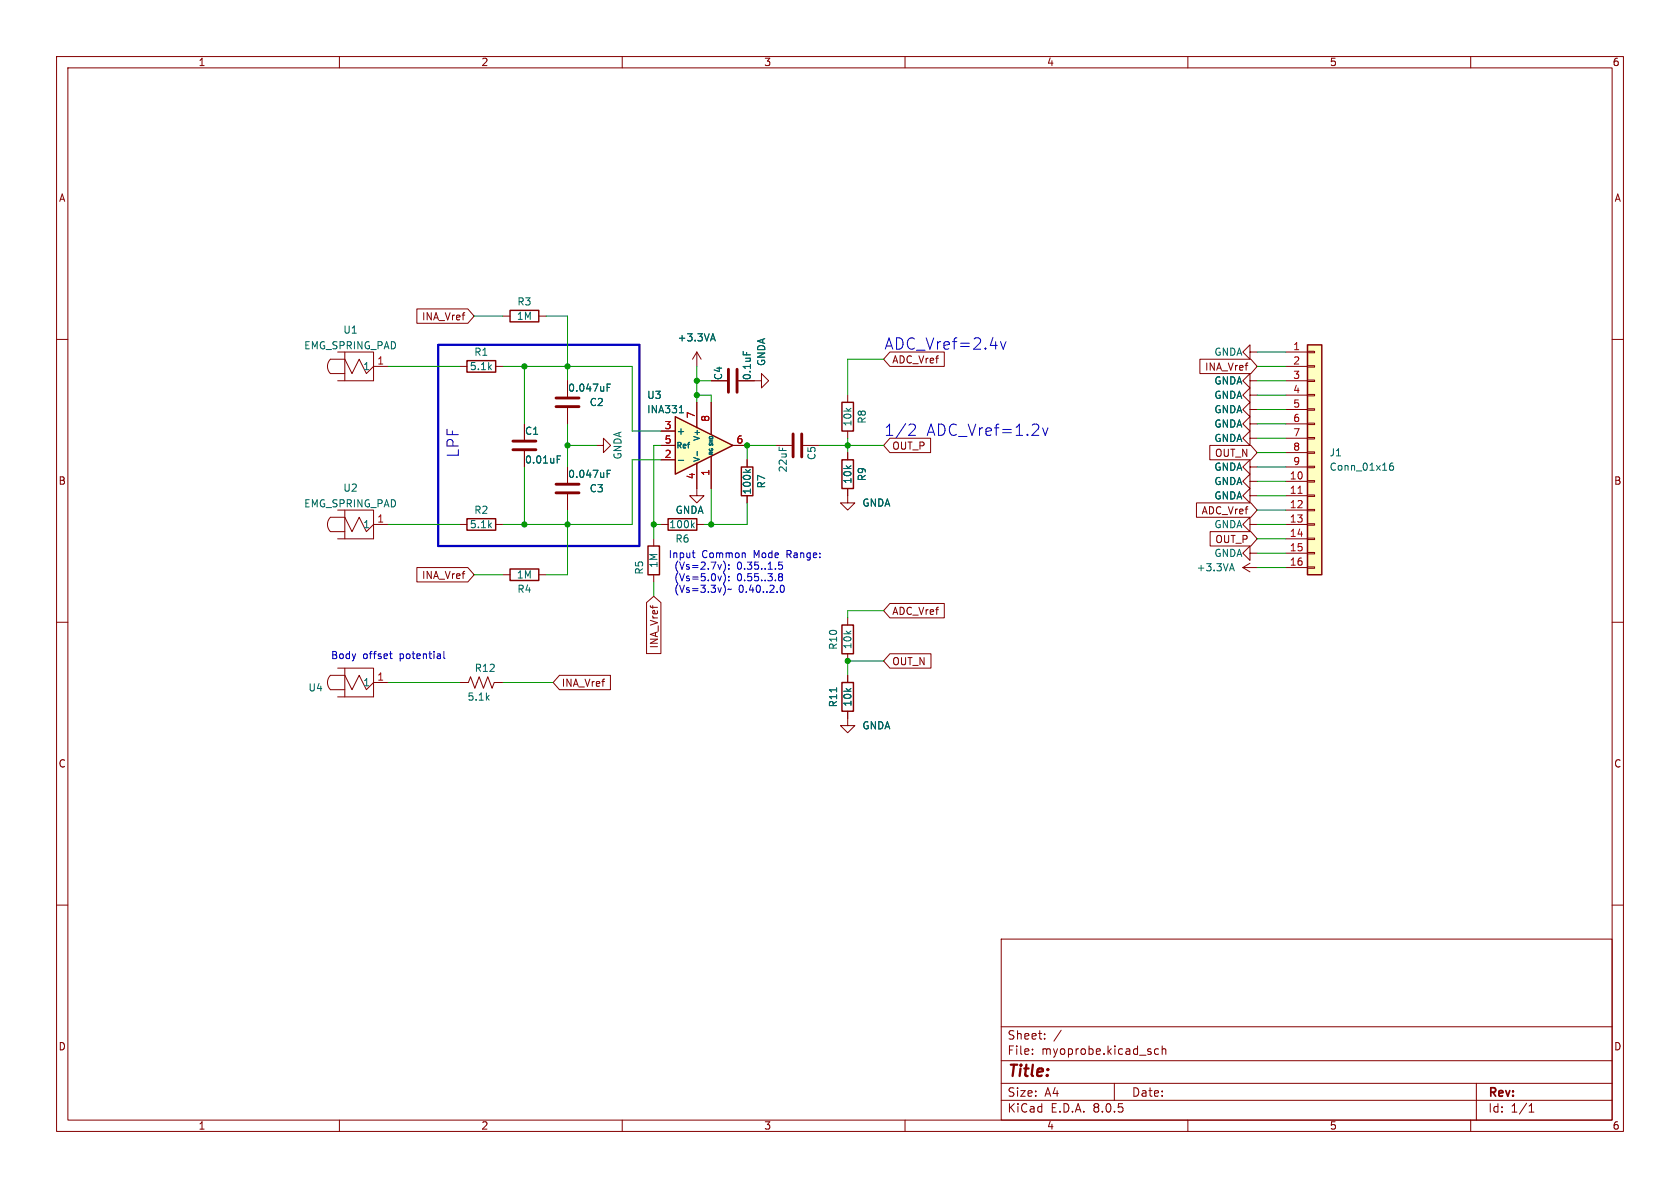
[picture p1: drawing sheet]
<svg xmlns="http://www.w3.org/2000/svg" width="297mm" height="210mm" viewBox="0 0 297 210" stroke-linecap="round" stroke-linejoin="round" font-family="sans-serif">
<g fill="none" stroke="#840000" stroke-width=".18">
<path d="M10 10h277v190h-277zM12 12h273v186h-273zM60 10v2M110 10v2M160 10v2M210 10v2M260 10v2M10 60h2M285 60h2M10 110h2M59.7 118.1h6.3v5.1h-6.3M61 118.1v5.1"/>
<path d="M285 110h2M68.6 120.7h-2.6l-1.2 1.2-1.3-2.5-1.3 2.5-1.2-2.5h-2.6a1.8 1.8 0 0 0 0 2.5h2.6M10 160h2M285 160h2M177 166h108v32h-108zM60 198v2M110 198v2M160 198v2M177 194.5h108M177 191.5h108M177 187.5h108M177 181.5h108"/>
<path d="M182.5 186.3v.1M182.5 185.5v.1M184.7 183.6v.1M184.7 182.8v.1M187.6 182.1l-1.3 2M197 191.5v3M204.8 185.5l-.4-.1-.3 .3v.4l.1 .2h.6M205.5 185.5l.2-.1 .3 .1 .1 .9M205.5 184.9v1.5M210 198v2M260 198v2M261 191.5v6.5"/>
<path d="M270.3 196.6h.9M270.3 195.5l.4-.4v1.5"/>
</g>
<path d="M119.4 73.7l10.1 5-10.1 5.1z" fill="#ffffc2"/>
<path d="M90.2 54.9h5v2h-5zM82.5 63.8h5.1v2h-5.1zM119.4 73.7l10.1 5-10.1 5.1zM148.8 71.1h2.1v5.1h-2.1zM82.5 91.7h5.1v2h-5.1zM114.6 96.5h2v5.1h-2zM118.1 91.7h5.1v2h-5.1zM148.8 81.3h2.1v5.1h-2.1zM90.2 100.6h5v2h-5zM148.8 110.5h2.1v5.1h-2.1zM148.8 120.7h2.1v5h-2.1z" fill="none" stroke="#840000" stroke-width=".25"/>
<g fill="none" stroke="#840000" stroke-width=".18">
<path d="M88.9 55.9h1.3M95.2 55.9h1.3M59.7 62.2h6.3v5.1h-6.3M61 62.2v5.1M68.6 64.8h-2.6l-1.2 1.2-1.3-2.5-1.3 2.5-1.2-2.5h-2.6a1.8 1.8 0 0 0 0 2.5h2.6M81.3 64.8h1.2M87.6 64.8h1.3M92.7 74.9v2.8M92.7 79.8v2.8M100.3 67.3v2.8M100.3 72.1v2.8M116.8 76.2h2.6"/>
<path d="M116.8 78.7h2.6M123.2 62.2v2.6M123.2 71.1v4.5M123.2 62.2l-.8 1.3M123.2 62.2l.8 1.3M125.7 71.1v5.7M125.7 67.3h2.8M129.5 78.7h2.6M130.6 67.3h4v-1.3l1.3 1.3-1.3 1.3v-1.3M149.9 69.9v1.2M149.9 76.2v1.3M221 74.9v-1.2l-1.3 1.2 1.3 1.3v-1.3h1.2"/>
<path d="M221 69.9v-1.3l-1.3 1.3 1.3 1.2v-1.2h1.2M221 72.4v-1.3l-1.3 1.3 1.3 1.3v-1.3h1.2M221 67.3v-1.3l-1.3 1.3 1.3 1.3v-1.3h1.2M221 62.2v-1.2l-1.3 1.2 1.3 1.3v-1.3h1.2M81.3 92.7h1.2M87.6 92.7h1.3M115.6 95.3v1.2M116.8 81.3h2.6M116.8 92.7h1.3M123.2 81.9v5.7h1.3l-1.3 1.3-1.3-1.3h1.3M123.2 92.7h1.3M125.7 80.7v5.7"/>
<path d="M149.9 86.4v2.5h1.2l-1.2 1.3-1.3-1.3h1.3M149.9 80v1.3M221 97.8v-1.3l-1.3 1.3 1.3 1.3v-1.3h1.2M221 92.7v-1.3l-1.3 1.3 1.3 1.3v-1.3h1.2M221 82.6v-1.3l-1.3 1.3 1.3 1.2v-1.2h1.2M221 85.1v-1.3l-1.3 1.3 1.3 1.3v-1.3h1.2M221 87.6v-1.2l-1.3 1.2 1.3 1.3v-1.3h1.2M221 99.6l-1.3 .7M88.9 101.6h1.3M95.2 101.6h1.3M115.6 101.6v1.3M149.9 109.2v1.3"/>
<path d="M149.9 115.6v1.2M149.9 119.4v1.3M219.7 100.3l1.3 .8M219.7 100.3h2.5M81.3 120.7h1.5l.4-1.1 .7 2.1 .8-2.1 .8 2.1 .7-2.1 .8 2.1 .4-1h1.5M149.9 125.7v2.6h1.2l-1.2 1.2-1.3-1.2h1.3"/>
</g>
<g fill="none" stroke="#006464" stroke-width=".18">
<path d="M125.7 59.9h.6M126 59l.5 1.3M107.3 68.5h.5M107.3 67.9h.6M120.1 73h.7M123.3 79.8v.8M131.4 62.1v.6M98.5 81.2h.4M98.5 80.6h.6M119.9 81.4h1M122.4 92.8l.3 .5M122.7 92.4l-.4 .5"/>
<path d="M217.8 99.6l.4 1.3M217.5 100.5h.6M147.9 121.6v.7"/>
</g>
<path d="M90.7 79.5h4M90.7 78h4M98.3 71.9h4.1M98.3 70.4h4.1M128.8 65.3v4M130.3 65.3v4" fill="none" stroke="#840000" stroke-width=".51"/>
<path d="M231.1 61h2.6v40.6h-2.6z" fill="#ffffc2"/>
<g fill="none" stroke="#840000" stroke-width=".18">
<path d="M73.7 54.6h9l1.1 1.3-1.1 1.3h-9zM92.7 74.9v2.8M92.7 79.8v2.8M100.3 67.3v2.8M100.3 72.1v2.8M105.4 78.7h1.3v-1.2l1.2 1.2-1.2 1.3v-1.3M116.8 78.7h2.6M116.8 76.2h2.6M123.2 71.1v4.5M125.7 67.3h2.8M125.7 71.1v5.7M129.5 78.7h2.6"/>
<path d="M130.6 67.3h2.7M137.2 78.7h2.8M142 78.7h2.8M157.3 62.2h9.6v2.6h-9.6l-1.1-1.3zM157.3 77.5h7.2v2.5h-7.2l-1.1-1.3zM212.1 63.5h9l1.1 1.3-1.1 1.2h-9zM213.9 78.7h7.2l1.1 1.3-1.1 1.3h-7.2zM221 77.5v-1.3l-1.3 1.3 1.3 1.2v-1.2h1.2M227.3 62.2h3.8M227.3 64.8h3.8M227.3 67.3h3.8M227.3 69.9h3.8"/>
<path d="M227.3 72.4h3.8M227.3 74.9h3.8M227.3 77.5h3.8M231.1 79.9h1.3v.2h-1.3zM231.1 77.3h1.3v.3h-1.3zM231.1 74.8h1.3v.3h-1.3zM231.1 72.3h1.3v.2h-1.3zM231.1 69.7h1.3v.3h-1.3zM231.1 67.2h1.3v.2h-1.3zM231.1 64.6h1.3v.3h-1.3zM231.1 62.1h1.3v.3h-1.3zM59.7 90.2h6.3v5.1h-6.3"/>
<path d="M61 90.2v5.1M68.6 92.7h-2.6l-1.2 1.3-1.3-2.6-1.3 2.6-1.2-2.6h-2.6a1.8 1.8 0 0 0 0 2.6h2.6M100.3 82.6v2.7M100.3 87.4v2.8M116.8 81.3h2.6M123.2 81.9v4.5M125.7 80.7v5.7M132.1 81.3v1.3M132.1 87.6v1.3M149.9 80v1.3M149.9 86.4v1.2M211.5 88.9h9.6l1.1 1.3-1.1 1.2h-9.6z"/>
<path d="M213.9 94h7.2l1.1 1.3-1.1 1.2h-7.2zM227.3 85.1h3.8M227.3 87.6h3.8M227.3 90.2h3.8M227.3 92.7h3.8M227.3 95.3h3.8M227.3 97.8h3.8M227.3 80h3.8M227.3 82.6h3.8M231.1 97.7h1.3v.2h-1.3zM231.1 95.1h1.3v.3h-1.3zM231.1 92.6h1.3v.2h-1.3z"/>
<path d="M231.1 90h1.3v.3h-1.3zM231.1 87.5h1.3v.3h-1.3zM231.1 85h1.3v.2h-1.3zM231.1 82.4h1.3v.3h-1.3zM73.7 100.3h9l1.1 1.3-1.1 1.3h-9zM98.9 119.4h9v2.5h-9l-1.1-1.2zM114.3 106.5l1.3-1.1 1.2 1.1v9h-2.5zM149.9 119.4v1.3M157.3 106.7h9.6v2.5h-9.6l-1.1-1.2zM157.3 115.6h7.3v2.5h-7.3l-1.1-1.3zM227.3 100.3h3.8M231.1 100.2h1.3v.3h-1.3z"/>
<path d="M149.9 125.7v1.3"/>
</g>
<path d="M231.1 61h2.6v40.6h-2.6zM131.1 82.6h2v5h-2z" fill="none" stroke="#840000" stroke-width=".25"/>
<path d="M229.5 87.2h.7" fill="none" stroke="#a90000" stroke-width=".18"/>
<g fill="none" stroke="#006464" stroke-width=".18">
<path d="M125.7 59.9h.6M126 59l.5 1.3M107.3 68.5h.5M107.3 67.9h.6M120.1 73h.7M123.3 79.8v.8M131.4 62.1v.6M98.5 81.2h.4M98.5 80.6h.6M107.3 83.1h.6M107.3 83.7h.5M119.9 81.4h1"/>
<path d="M131.8 83l.5 .5M132.7 83l-.5 .4M246.2 81.9h-.3a.86 .86 0 0 0 0 1.2l.4-.1 .1-.4-.3-.3-.3 .1-.2 .2M147.9 121.6v.7"/>
</g>
<path d="M140.2 76.7v4.1M141.7 76.7v4.1M98.3 87.1h4.1M98.3 85.6h4.1" fill="none" stroke="#840000" stroke-width=".51"/>
<g fill="none" stroke="#0000c2" stroke-width=".18">
<path d="M160.8 75.1l.7-.1a.54 .54 0 0 1 .2 .8l-1.1 1.2h1.2M176.9 60.4l.5 1.3 .4-1.3M184.3 75.6l.5 1.4 .5-1.4M122.4 97.7h.5M122.6 98.5l.3 .1M127.9 99.2a1.47 1.47 0 0 1 0 1.9M128.9 99.8v.2M131.7 97.8l.1 .8M137.8 99.8h.3l.2 .3v.4l-.5 .1M68.9 115.6h.4M69 115.2v1l.3 .2M78.5 115.2v1l.2 .2"/>
<path d="M127.9 101.2a1.47 1.47 0 0 1 0 1.9M128.9 100.5v.1M128.9 101.9v.1M128.9 102.6v.1M129.3 104.1l-.6 .1M137.7 101.5l.4-.1 .2 .1v.2l-.2 .2M137.7 101.9h.2M137.9 101.9h.2M137.9 101.9l-.2 .1M138.1 101.9l.2 .3v.4l-.2 .1-.4-.1M138.1 103.5l.1-.1a.68 .68 0 0 1 .5 .7 .68 .68 0 0 1-.5 .6h-.1"/>
</g>
<path d="M77.5 61h35.5v35.5h-35.5z" fill="none" stroke="#0000c2" stroke-width=".4"/>
<g fill="none" stroke="#009600" stroke-width=".18">
<path d="M83.8 55.9h5.1M96.5 55.9h3.8v11.4M68.6 64.8h12.7M88.9 64.8h22.9v11.4h5M92.7 64.8v10.1M100.3 74.9v7.7M100.3 78.7h5.1M116.8 78.7h-1.2v16.6M123.2 69.9h2.5v1.2M123.2 67.3h2.5M123.2 64.8v6.3M137.2 78.7h-5.1v2.6"/>
<path d="M144.8 78.7h11.4M149.9 77.5v2.5M156.2 63.5h-6.3v6.4M222.2 64.8h5.1M222.2 69.9h5.1M222.2 67.3h5.1M222.2 72.4h5.1M222.2 77.5h5.1M222.2 74.9h5.1M222.2 62.2h5.1M68.6 92.7h12.7M92.7 82.6v10.1"/>
<path d="M100.3 90.2v11.4h-3.8M115.6 92.7h1.2M116.8 81.3h-5v11.4h-22.9M125.7 86.4v6.3M132.1 88.9v3.8h-7.6M222.2 92.7h5.1M222.2 80h5.1M222.2 95.3h5.1M222.2 97.8h5.1M222.2 82.6h5.1M222.2 90.2h5.1M222.2 85.1h5.1"/>
<path d="M222.2 87.6h5.1M83.8 101.6h5.1M115.6 102.9v2.5M156.2 108h-6.3v1.2M156.2 116.8h-6.3v2.6M222.2 100.3h5.1M68.6 120.7h12.7M88.9 120.7h8.9"/>
</g>
<g fill="#009600" stroke="#009600" stroke-width=".18">
<circle cx="100.3" cy="78.7" r=".46"/>
<circle cx="92.7" cy="64.8" r=".46"/>
<circle cx="100.3" cy="64.8" r=".46"/>
<circle cx="132.1" cy="78.7" r=".46"/>
<circle cx="123.2" cy="67.3" r=".46"/>
<circle cx="123.2" cy="69.9" r=".46"/>
<circle cx="149.9" cy="78.7" r=".46"/>
<circle cx="149.9" cy="116.8" r=".46"/>
<circle cx="115.6" cy="92.7" r=".46"/>
<circle cx="92.7" cy="92.7" r=".46"/>
<circle cx="100.3" cy="92.7" r=".46"/>
<circle cx="125.7" cy="92.7" r=".46"/>
</g>
<g font-size="2.8" fill="#0000c2">
<text x="156.2" y="62">ADC_Vref=2.4v</text>
<text x="156.2" y="77.2">1/2</text>
<text x="163.7" y="77.2">ADC_Vref=1.2v</text>
<text x="81.3" y="81" transform="rotate(-90 81.3 81)">LPF</text>
</g>
<text font-size="2.8" fill="#840000" x="178" y="190.9">Title:</text>
<g font-size="2.1" fill="#840000">
<text x="178" y="184">Sheet:</text>
<text x="178" y="186.7">File:</text>
<text x="184.1" y="186.7">myoprobe.kicad_sch</text>
<text x="178" y="196.9">KiCad</text>
<text x="178" y="194.1">Size:</text>
<text x="184.7" y="194.1">A4</text>
<text x="185.7" y="196.9">E.D.A.</text>
<text x="193.3" y="196.9">8.0.5</text>
<text x="200" y="194.1">Date:</text>
<text x="263" y="194.3">Rev:</text>
<text x="263" y="196.9">Id:</text>
<text x="267.1" y="196.9">1/1</text>
</g>
<g font-size="1.8" fill="#840000">
<text x="35" y="11.9">1</text>
<text x="85" y="11.9">2</text>
<text x="135" y="11.9">3</text>
<text x="185" y="11.9">4</text>
<text x="235" y="11.9">5</text>
<text x="285" y="11.9">6</text>
<text x="10.3" y="35.9">A</text>
<text x="285.3" y="35.9">A</text>
<text x="74.5" y="56.8">INA_Vref</text>
<text x="157.6" y="64.5">ADC_Vref</text>
<text x="212.9" y="65.7">INA_Vref</text>
<text x="157.6" y="79.7">OUT_P</text>
<text x="214.7" y="81">OUT_N</text>
<text x="10.3" y="85.9">B</text>
<text x="285.3" y="85.9">B</text>
<text x="212.3" y="91.1">ADC_Vref</text>
<text x="214.8" y="96.2">OUT_P</text>
<text x="74.5" y="102.6">INA_Vref</text>
<text x="157.6" y="108.9">ADC_Vref</text>
<text x="116.5" y="114.7" transform="rotate(-90 116.5 114.7)">INA_Vref</text>
<text x="157.6" y="117.8">OUT_N</text>
<text x="99.2" y="121.6">INA_Vref</text>
<text x="10.3" y="135.9">C</text>
<text x="285.3" y="135.9">C</text>
<text x="10.3" y="185.9">D</text>
<text x="285.3" y="185.9">D</text>
<text x="35" y="199.9">1</text>
<text x="85" y="199.9">2</text>
<text x="135" y="199.9">3</text>
<text x="185" y="199.9">4</text>
<text x="235" y="199.9">5</text>
<text x="285" y="199.9">6</text>
</g>
<g font-size="1.8" fill="#006464">
<text x="60.6" y="59.2">U1</text>
<text x="91.3" y="56.7">1M</text>
<text x="91.4" y="54.2">R3</text>
<text x="53.7" y="62">EMG_SPRING_PAD</text>
<text x="64.1" y="65.6">1</text>
<text x="83" y="65.6">5.1k</text>
<text x="83.7" y="63.1">R1</text>
<text x="119.7" y="60.6">+3.3VA</text>
<text x="135.5" y="64.8" transform="rotate(-90 135.5 64.8)">GNDA</text>
<text x="214.6" y="63.1">GNDA</text>
<text x="100.3" y="69.4">0.047uF</text>
<text x="104.1" y="72">C2</text>
<text x="114.3" y="70.7">U3</text>
<text x="127.9" y="67.3" transform="rotate(-90 127.9 67.3)">C4</text>
<text x="132.9" y="67.3" transform="rotate(-90 132.9 67.3)">0.1uF</text>
<text x="214.6" y="70.7">GNDA</text>
<text x="214.6" y="68.2">GNDA</text>
<text x="92.7" y="77.1">C1</text>
<text x="114.3" y="73.3">INA331</text>
<text x="119.5" y="77.1">+</text>
<text x="150.7" y="75.5" transform="rotate(-90 150.7 75.5)">10k</text>
<text x="153.3" y="75" transform="rotate(-90 153.3 75)">R8</text>
<text x="214.6" y="75.8">GNDA</text>
<text x="214.6" y="73.3">GNDA</text>
<text x="92.7" y="82.1">0.01uF</text>
<text x="110.1" y="81.3" transform="rotate(-90 110.1 81.3)">GNDA</text>
<text x="139.3" y="83.6" transform="rotate(-90 139.3 83.6)">22uF</text>
<text x="144.4" y="81.4" transform="rotate(-90 144.4 81.4)">C5</text>
<text x="214.6" y="83.4">GNDA</text>
<text x="214.6" y="78.3">GNDA</text>
<text x="235" y="80.9">J1</text>
<text x="235" y="83.4">Conn_01x16</text>
<text x="53.7" y="89.9">EMG_SPRING_PAD</text>
<text x="60.6" y="87.1">U2</text>
<text x="100.3" y="84.7">0.047uF</text>
<text x="104.1" y="87.2">C3</text>
<text x="132.9" y="87.5" transform="rotate(-90 132.9 87.5)">100k</text>
<text x="135.5" y="86.4" transform="rotate(-90 135.5 86.4)">R7</text>
<text x="150.7" y="85.6" transform="rotate(-90 150.7 85.6)">10k</text>
<text x="152.4" y="89.8">GNDA</text>
<text x="153.3" y="85.2" transform="rotate(-90 153.3 85.2)">R9</text>
<text x="214.6" y="86">GNDA</text>
<text x="214.6" y="88.5">GNDA</text>
<text x="64.1" y="93.6">1</text>
<text x="83" y="93.6">5.1k</text>
<text x="83.7" y="91">R2</text>
<text x="118.2" y="93.6">100k</text>
<text x="119.3" y="91">GNDA</text>
<text x="214.6" y="93.6">GNDA</text>
<text x="113.9" y="101.7" transform="rotate(-90 113.9 101.7)">R5</text>
<text x="116.4" y="100.5" transform="rotate(-90 116.4 100.5)">1M</text>
<text x="119.3" y="96.1">R6</text>
<text x="211.5" y="101.2">+3.3VA</text>
<text x="214.6" y="98.7">GNDA</text>
<text x="91.3" y="102.5">1M</text>
<text x="91.4" y="105">R4</text>
<text x="83.8" y="119">R12</text>
<text x="148.2" y="115" transform="rotate(-90 148.2 115)">R10</text>
<text x="150.7" y="114.9" transform="rotate(-90 150.7 114.9)">10k</text>
<text x="54.4" y="122.4">U4</text>
<text x="64.1" y="121.5">1</text>
<text x="82.6" y="124.1">5.1k</text>
<text x="148.2" y="125.1" transform="rotate(-90 148.2 125.1)">R11</text>
<text x="150.7" y="125" transform="rotate(-90 150.7 125)">10k</text>
<text x="152.4" y="129.1">GNDA</text>
</g>
<g font-size="1.8" fill="#a90000">
<text x="66.6" y="64.5">1</text>
<text x="228.5" y="62">1</text>
<text x="228.5" y="64.5">2</text>
<text x="228.5" y="67.1">3</text>
<text x="228.5" y="69.6">4</text>
<text x="117.4" y="75.9">3</text>
<text x="122.9" y="74.1" transform="rotate(-90 122.9 74.1)">7</text>
<text x="125.5" y="74.7" transform="rotate(-90 125.5 74.7)">8</text>
<text x="228.5" y="72.1">5</text>
<text x="228.5" y="74.7">6</text>
<text x="228.5" y="77.2">7</text>
<text x="117.4" y="81">2</text>
<text x="117.4" y="78.5">5</text>
<text x="130.1" y="78.5">6</text>
<text x="228.5" y="79.8">8</text>
<text x="228.5" y="82.3">9</text>
<text x="122.9" y="84.8" transform="rotate(-90 122.9 84.8)">4</text>
<text x="125.5" y="84.2" transform="rotate(-90 125.5 84.2)">1</text>
<text x="227.9" y="84.8">10</text>
<text x="227.9" y="87.4">11</text>
<text x="227.9" y="89.9">12</text>
<text x="66.6" y="92.5">1</text>
<text x="227.9" y="92.5">13</text>
<text x="227.9" y="95">14</text>
<text x="227.9" y="97.5">15</text>
<text x="227.9" y="100.1">16</text>
<text x="66.6" y="120.4">1</text>
</g>
<g font-size="1.8" fill="#0000c2">
<text x="118.1" y="98.7">Input</text>
<text x="119.3" y="100.8">(Vs=2.7v):</text>
<text x="124.1" y="98.7">Common</text>
<text x="130.4" y="100.8">0.35..1.5</text>
<text x="133.3" y="98.7">Mode</text>
<text x="139.3" y="98.7">Range:</text>
<text x="119.3" y="102.8">(Vs=5.0v):</text>
<text x="119.3" y="104.9">(Vs=3.3v)~</text>
<text x="130.4" y="102.8">0.55..3.8</text>
<text x="130.7" y="104.9">0.40..2.0</text>
<text x="58.4" y="116.6">Body</text>
<text x="64.1" y="116.6">offset</text>
<text x="70.7" y="116.6">potential</text>
</g>
<g font-size="1.4" fill="#006464">
<text x="119.5" y="79.5">Ref</text>
<text x="123.9" y="81.7" transform="rotate(-90 123.9 81.7)">V-</text>
<text x="123.9" y="78.1" transform="rotate(-90 123.9 78.1)">V+</text>
</g>
<text font-size=".8" fill="#006464" x="126.3" y="80.5" transform="rotate(-90 126.3 80.5)">RG SHD</text>
</svg>
